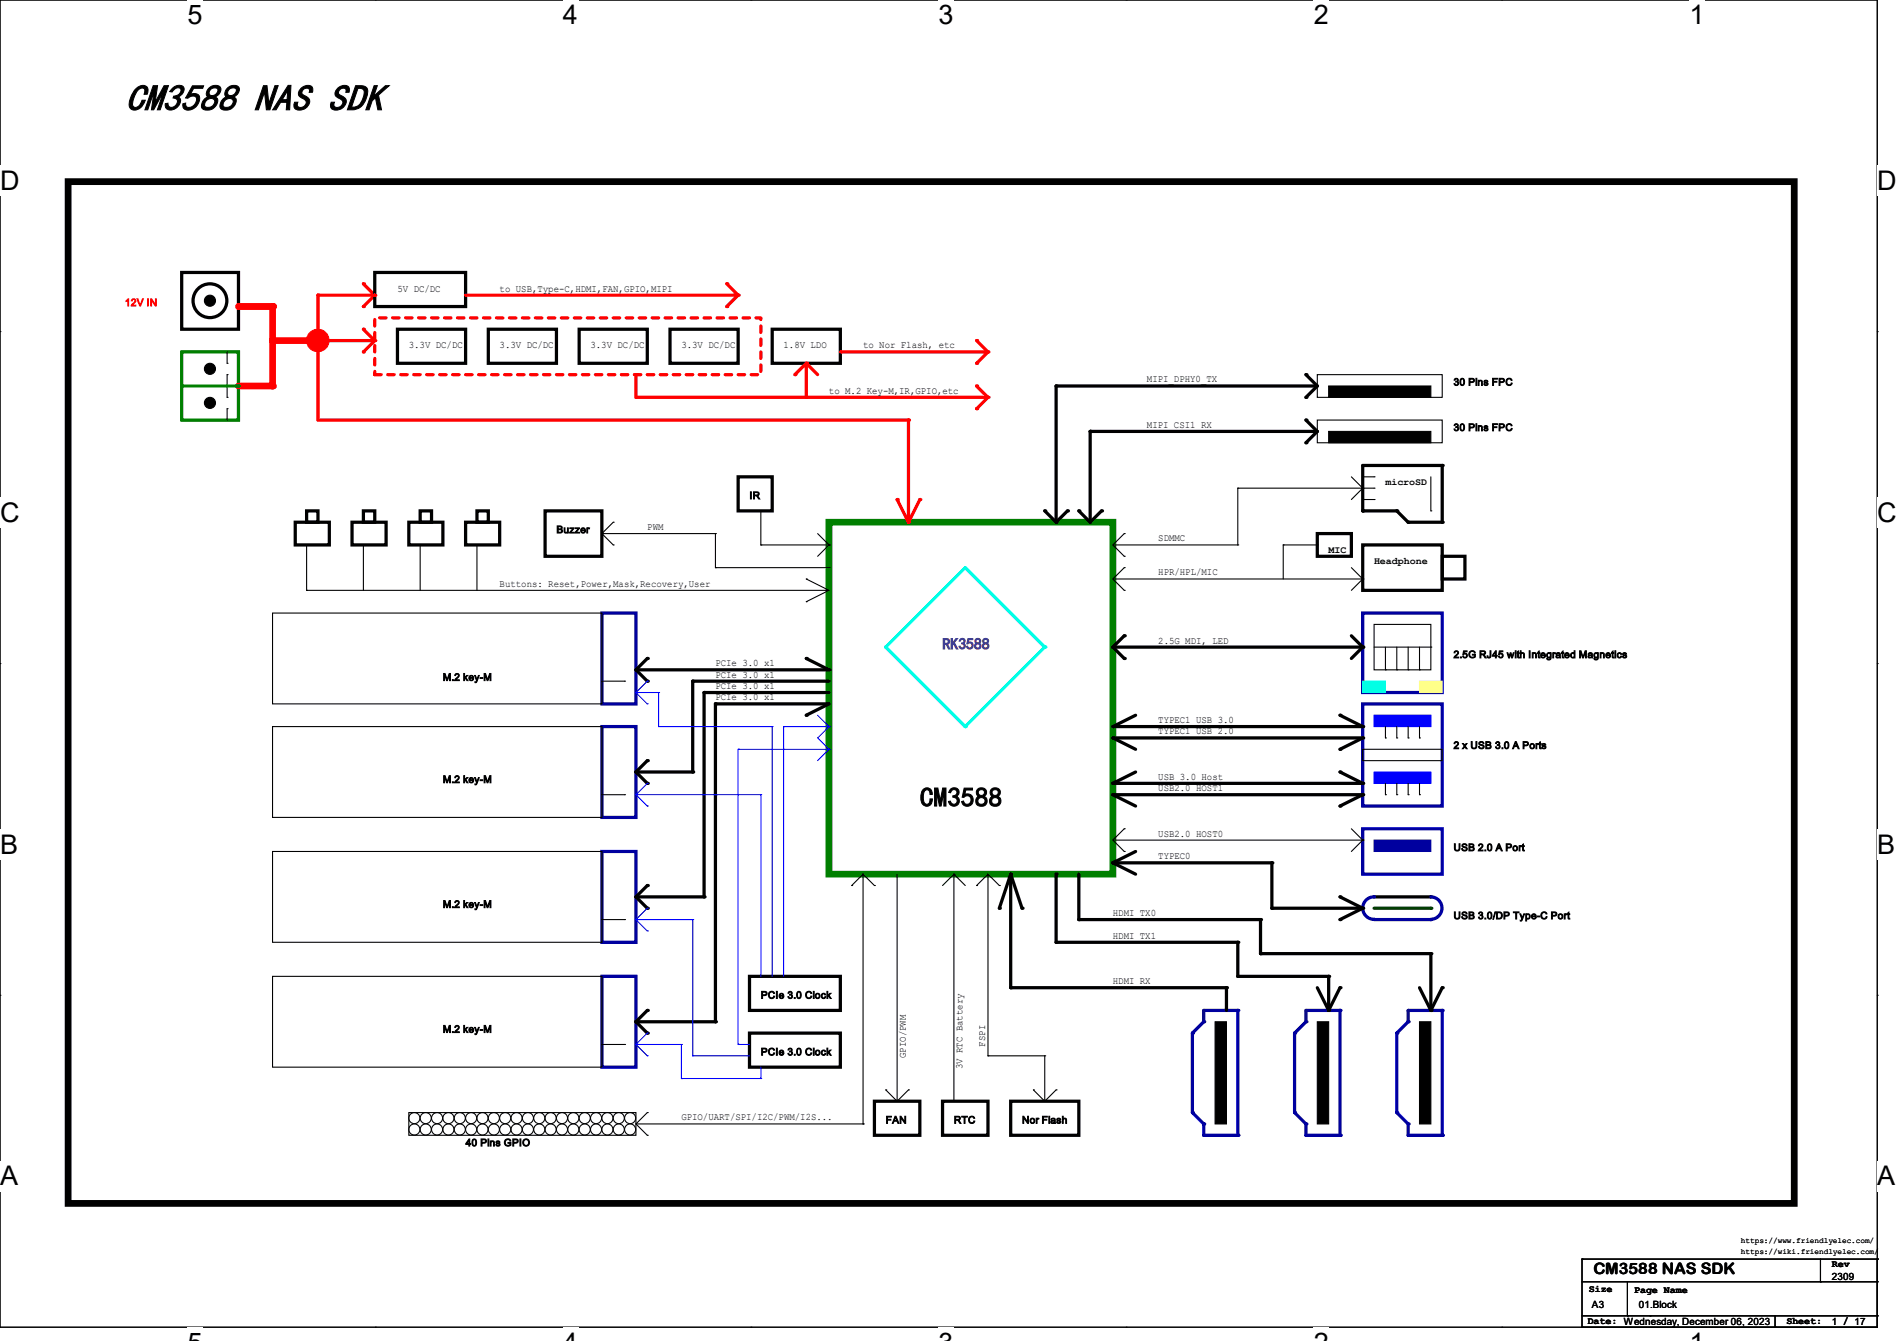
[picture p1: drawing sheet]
<svg xmlns="http://www.w3.org/2000/svg" width="297mm" height="210mm" viewBox="0 0 297 210" stroke-linecap="round" stroke-linejoin="round" font-family="sans-serif">
<path d="M0 0h293.9v207.9h-293.9z" fill="none" stroke="#000" stroke-width=".17"/>
<g fill="#fff">
<path d="M29.4 0h2.4v4.7h-2.4z"/>
<path d="M29.4 207.9h2.4v2.1h-2.4z"/>
</g>
<path d="M58.8 0h.1M58.8 207.9h.1" fill="none" stroke="#000" stroke-width=".17"/>
<g fill="#fff">
<path d="M88.1 0h2.4v4.7h-2.4z"/>
<path d="M88.1 207.9h2.4v2.1h-2.4z"/>
</g>
<path d="M117.6 0h.1M117.6 207.9h.1" fill="none" stroke="#000" stroke-width=".17"/>
<g fill="#fff">
<path d="M146.9 0h2.4v4.7h-2.4z"/>
<path d="M146.9 207.9h2.4v2.1h-2.4z"/>
</g>
<path d="M176.3 0h.1M176.3 207.9h.1" fill="none" stroke="#000" stroke-width=".17"/>
<g fill="#fff">
<path d="M205.7 0h2.4v4.7h-2.4z"/>
<path d="M205.7 207.9h2.4v2.1h-2.4z"/>
</g>
<path d="M235.1 0h.1M235.1 207.9h.1" fill="none" stroke="#000" stroke-width=".17"/>
<g fill="#fff">
<path d="M264.5 0h2.4v4.7h-2.4z"/>
<path d="M264.5 207.9h2.4v2.1h-2.4z"/>
<path d="M0 26h3v4.7h-3z"/>
<path d="M293.9 26h3.1v4.7h-3.1z"/>
<path d="M0 77.9h3v4.7h-3z"/>
<path d="M293.9 77.9h3.1v4.7h-3.1z"/>
</g>
<path d="M0 51.9h.1M293.9 51.9h.1" fill="none" stroke="#000" stroke-width=".17"/>
<g fill="#fff">
<path d="M0 129.9h2.8v4.7h-2.8z"/>
<path d="M293.9 129.9h2.9v4.7h-2.9z"/>
</g>
<path d="M0 103.9h.1M293.9 103.9h.1" fill="none" stroke="#000" stroke-width=".17"/>
<g fill="#fff">
<path d="M0 181.8h2.8v4.8h-2.8z"/>
<path d="M293.8 181.8h3v4.8h-3z"/>
</g>
<g fill="none" stroke="#000" stroke-width=".17">
<path d="M193.8 76.5h.1M193.8 76.5h21.3M193.8 76.5v8.8M211.6 74.7l1.8 1.8M213.4 76.5h.1M213.4 74.7h1.7M213.4 78.2h1.7M213.4 76.5l-1.8 1.7M215.1 74.7h.1M215.1 76.5h.1M215.1 78.2h.1M224 74.7v5.3"/>
<path d="M42.7 96h51.5v14.2h-51.5zM48 92.5h.1M48 85.3h.1M48 92.5h81.8M48 85.3v7.2M56.9 85.3h.1M56.9 85.3v7.2M65.8 85.3h.1M65.8 85.3v7.2M74.7 85.3h.1M74.7 85.3v7.2M94.2 83.6h17.8"/>
<path d="M94.2 83.6l1.8 1.7M96 81.8h.1M96 85.3h.1M96 81.8l-1.8 1.8M112 83.6h.1M112 88.9h.1M112 83.6v5.3M112 88.9h17.8M119.1 85.3h.1M119.1 80v5.3M119.1 85.3h10.7M126.2 90.7h.1"/>
<path d="M126.2 94.2h.1M126.2 90.7l3.6 1.8M128 83.6l1.8 1.7M129.8 88.9h.1M129.8 85.3h.1M129.8 92.5l-3.6 1.7M129.8 85.3l-1.8 1.8M174.2 85.3h19.6M174.2 85.3l1.8 1.8M174.2 90.7h39.2M174.2 90.7l1.8 1.8M176 87.1h.1"/>
<path d="M176 83.6h.1M176 88.9h.1M176 92.5h.1M176 83.6l-1.8 1.7M176 88.9l-1.8 1.8M193.8 85.3h.1M200.9 85.3h.1M200.9 85.3h5.3M200.9 85.3v5.4M206.2 85.3h.1M211.6 88.9l1.8 1.8M213.4 90.7h.1"/>
<path d="M213.4 90.7l-1.8 1.8M215.1 97.8h8.9v7.1h-8.9zM224 80h.1M42.7 113.8h51.5v14.2h-51.5zM94.2 106.7h3.6M97.8 106.7h.1M213.4 117.3h12.4v1.8h-12.4zM215.1 101.3h8.9M216.9 104.9h.1M216.9 115.6h.1M216.9 101.3v3.6M216.9 113.8v1.8"/>
<path d="M218.7 104.9h.1M218.7 115.6h.1M218.7 101.3v3.6M218.7 113.8v1.8M220.5 104.9h.1M220.5 115.6h.1M220.5 101.3v3.6M220.5 113.8v1.8M222.3 104.9h.1M222.3 115.6h.1M222.3 101.3v3.6M222.3 113.8v1.8"/>
<path d="M224 101.3h.1M42.7 133.4h51.5v14.2h-51.5zM94.2 124.5h3.6M97.8 124.5h.1M174.2 131.6h39.2M174.2 131.6l1.8 1.8M176 133.4h.1M176 129.8h.1M176 129.8l-1.8 1.8M211.6 129.8l1.8 1.8M213.4 131.6h.1M213.4 131.6l-1.8 1.8"/>
<path d="M216.9 124.5h.1M216.9 122.7v1.8M218.7 124.5h.1M218.7 122.7v1.8M220.5 124.5h.1M220.5 122.7v1.8M222.3 124.5h.1M222.3 122.7v1.8M0 155.9h.1M42.7 152.9h51.5v14.2h-51.5zM94.2 144h3.6M97.8 144h.1"/>
<path d="M293.9 155.9h.1M94.2 163.6h3.6M97.8 163.6h.1"/>
</g>
<path d="M129.8 81.8h44.4v55.1h-44.4z" fill="none" stroke="#007f00" stroke-width="1.1"/>
<path d="M94.2 96h5.4v14.2h-5.4zM213.4 96h12.4v12.5h-12.4zM94.2 113.8h5.4v14.2h-5.4zM213.4 110.2h12.4v16h-12.4zM94.2 133.4h5.4v14.2h-5.4zM213.4 129.8h12.4v7.1h-12.4zM94.2 152.9h5.4v14.2h-5.4zM215.1 140.5a1.76 1.76 0 0 0-1.7 1.7 1.76 1.76 0 0 0 1.7 1.8M215.1 144h8.9M224 140.5a1.76 1.76 0 0 1 1.8 1.7 1.76 1.76 0 0 1-1.8 1.8" fill="none" stroke="#00009f" stroke-width=".51"/>
<g fill="none" stroke="#000" stroke-width=".51">
<path d="M115.6 74.7h5.3v5.3h-5.3zM213.4 72.9h12.4v8.9h-5.3l-1.8-1.8h-5.3zM46.2 81.8h5.4v3.5h-5.4zM48 80h1.8v1.8h-1.8zM55.1 81.8h5.4v3.5h-5.4zM56.9 80h1.8v1.8h-1.8zM64 81.8h5.3v3.5h-5.3zM65.8 80h1.8v1.8h-1.8zM72.9 81.8h5.3v3.5h-5.3zM74.7 80h1.8v1.8h-1.8zM85.3 80h8.9v7.1h-8.9zM176 99.6l-1.8 1.7"/>
<path d="M206.2 83.6h5.4v3.5h-5.4zM211.6 99.6l1.8 1.7M213.4 85.3h12.4v7.2h-12.4zM225.8 87.1h3.6v3.6h-3.6zM99.6 104.9l1.7 1.8M101.3 103.1l-1.7 1.8M101.3 119.1l-1.7 1.8M126.2 103.1l3.6 1.8h-30.2M126.2 112l3.6-1.8h-17.8v49.8h-12.4M129.8 106.7h-21.3v14.2h-8.9M129.8 108.5h-19.6v32h-10.6M174.2 101.3h39.2"/>
<path d="M174.2 101.3l1.8 1.8M177.8 112l-3.6 1.8h39.2l-3.6-1.8M177.8 117.3l-3.6-1.7h39.2l-3.6 1.7M213.4 101.3l-1.8 1.8M99.6 120.9l1.7 1.8M101.3 138.7l-1.7 1.8M177.8 120.9l-3.6 1.8h39.2l-3.6-1.8M177.8 126.2l-3.6-1.7h39.2l-3.6 1.7M99.6 140.5l1.7 1.7M101.3 158.2l-1.7 1.8M117.3 152.9h14.3v5.3h-14.3zM215.1 140.5h8.9"/>
<path d="M99.6 160l1.7 1.8M117.3 161.8h14.3v5.3h-14.3z"/>
</g>
<g fill="#000">
<circle cx="225.8" cy="72.9" r=".25"/>
<circle cx="176" cy="99.6" r=".25"/>
<circle cx="213.4" cy="80" r=".25"/>
<circle cx="218.7" cy="80" r=".25"/>
<circle cx="220.5" cy="81.8" r=".25"/>
<circle cx="225.8" cy="81.8" r=".25"/>
<circle cx="101.3" cy="103.1" r=".25"/>
<circle cx="101.3" cy="106.7" r=".25"/>
<circle cx="101.3" cy="119.1" r=".25"/>
<circle cx="108.5" cy="106.7" r=".25"/>
<circle cx="110.2" cy="108.5" r=".25"/>
<circle cx="112" cy="110.2" r=".25"/>
<circle cx="126.2" cy="103.1" r=".25"/>
<circle cx="126.2" cy="112" r=".25"/>
<circle cx="129.8" cy="104.9" r=".25"/>
<circle cx="174.2" cy="101.3" r=".25"/>
<circle cx="174.2" cy="113.8" r=".25"/>
<circle cx="174.2" cy="115.6" r=".25"/>
<circle cx="176" cy="103.1" r=".25"/>
<circle cx="209.8" cy="117.3" r=".25"/>
<circle cx="209.8" cy="112" r=".25"/>
<circle cx="213.4" cy="113.8" r=".25"/>
<circle cx="213.4" cy="115.6" r=".25"/>
<circle cx="213.4" cy="101.3" r=".25"/>
<circle cx="99.6" cy="120.9" r=".25"/>
<circle cx="101.3" cy="122.7" r=".25"/>
<circle cx="101.3" cy="138.7" r=".25"/>
<circle cx="108.5" cy="120.9" r=".25"/>
<circle cx="174.2" cy="122.7" r=".25"/>
<circle cx="174.2" cy="124.5" r=".25"/>
<circle cx="209.8" cy="120.9" r=".25"/>
<circle cx="209.8" cy="126.2" r=".25"/>
<circle cx="213.4" cy="122.7" r=".25"/>
<circle cx="213.4" cy="124.5" r=".25"/>
<circle cx="99.6" cy="140.5" r=".25"/>
<circle cx="101.3" cy="142.2" r=".25"/>
<circle cx="101.3" cy="158.2" r=".25"/>
<circle cx="110.2" cy="140.5" r=".25"/>
<circle cx="224" cy="140.5" r=".25"/>
<circle cx="99.6" cy="160" r=".25"/>
<circle cx="101.3" cy="161.8" r=".25"/>
<circle cx="112" cy="160" r=".25"/>
</g>
<g fill="none" stroke="#00f" stroke-width=".17">
<path d="M99.6 108.5h.1M99.6 108.5h3.5M99.6 108.5l1.7 1.7M101.3 106.7h.1M101.3 110.2h.1M101.3 106.7l-1.7 1.8M103.1 113.8h.1M103.1 108.5h.1M103.1 113.8h17.8M103.1 108.5v5.3M115.6 117.3h.1M115.6 117.3v46.3"/>
<path d="M115.6 117.3h14.2M120.9 113.8h.1M120.9 113.8v39.1M122.7 113.8h.1M122.7 113.8v39.1M122.7 113.8h7.1M128 112l1.8 1.8M129.8 113.8h.1M129.8 117.3h.1M129.8 113.8l-1.8 1.8 1.8 1.7M129.8 117.3l-1.8 1.8M99.6 124.5h.1"/>
<path d="M99.6 124.5h19.5M99.6 124.5l1.7 1.7M101.3 126.2h.1M101.3 122.7h.1M101.3 122.7l-1.7 1.8M119.1 124.5h.1M119.1 124.5v28.4M99.6 144h.1M99.6 144h8.9M99.6 144l1.7 1.8M101.3 145.8h.1M101.3 142.2h.1"/>
<path d="M101.3 142.2l-1.7 1.8M108.5 144h.1M108.5 144v21.4M99.6 163.6h.1M99.6 163.6h7.1M99.6 163.6l1.7 1.8M101.3 161.8h.1M101.3 165.4h.1M101.3 161.8l-1.7 1.8M106.7 168.9h.1M106.7 163.6h.1M106.7 168.9h12.4"/>
<path d="M106.7 163.6v5.3M108.5 165.4h.1M108.5 165.4h8.8M115.6 163.6h.1M115.6 163.6h1.7M119.1 168.9h.1M119.1 167.1v1.8"/>
</g>
<path d="M222.3 106.7h3.5v1.8h-3.5z" fill-rule="evenodd" fill="#ffff7f" stroke="#ffff7f" stroke-width=".17"/>
<path d="M213.4 106.7h3.5v1.8h-3.5z" fill-rule="evenodd" fill="#01ff7f" stroke="#01ff7f" stroke-width=".17"/>
<g fill="#00f" stroke="#00f" stroke-width=".17">
<path d="M215.1 112h8.9v1.8h-8.9z" fill-rule="evenodd"/>
<path d="M215.1 120.9h8.9v1.8h-8.9z" fill-rule="evenodd"/>
</g>
<path d="M215.1 131.6h8.9v1.8h-8.9z" fill-rule="evenodd" fill="#00009f" stroke="#00009f" stroke-width=".17"/>
<circle cx="224" cy="144" r=".25" fill="#00009f"/>
<path d="M215.1 142.2h8.9" fill="none" stroke="#003f00" stroke-width=".51"/>
<circle cx="224" cy="142.2" r=".25" fill="#003f00"/>
<path d="M174.2 135.1h24.9v7.1h14.3M174.2 135.1l3.6 1.8M177.8 133.4l-3.6 1.7M209.8 140.5l3.6 1.7M213.4 142.2l-3.6 1.8" fill="none" stroke="#000" stroke-width=".51"/>
<g fill="#000">
<circle cx="174.2" cy="135.1" r=".25"/>
<circle cx="199.1" cy="135.1" r=".25"/>
<circle cx="199.1" cy="142.2" r=".25"/>
<circle cx="209.8" cy="140.5" r=".25"/>
<circle cx="209.8" cy="144" r=".25"/>
<circle cx="213.4" cy="142.2" r=".25"/>
</g>
<path d="M220.5 158.2h5.3" fill="none" stroke="#00009f" stroke-width=".51"/>
<circle cx="225.8" cy="158.2" r=".25" fill="#00009f"/>
<path d="M225.8 158.2v19.6" fill="none" stroke="#00009f" stroke-width=".51"/>
<circle cx="225.8" cy="177.8" r=".25" fill="#00009f"/>
<path d="M220.5 158.2v1.8" fill="none" stroke="#00007f" stroke-width=".51"/>
<circle cx="220.5" cy="160" r=".25" fill="#00007f"/>
<path d="M220.5 160l-1.8 1.8" fill="none" stroke="#00009f" stroke-width=".51"/>
<circle cx="218.7" cy="161.8" r=".25" fill="#00009f"/>
<path d="M218.7 161.8v12.4" fill="none" stroke="#00009f" stroke-width=".51"/>
<circle cx="218.7" cy="174.2" r=".25" fill="#00009f"/>
<path d="M218.7 174.2l1.8 1.8" fill="none" stroke="#00009f" stroke-width=".51"/>
<circle cx="220.5" cy="176" r=".25" fill="#00009f"/>
<path d="M220.5 176v1.8" fill="none" stroke="#00009f" stroke-width=".51"/>
<circle cx="220.5" cy="177.8" r=".25" fill="#00009f"/>
<path d="M220.5 177.8h5.3" fill="none" stroke="#00009f" stroke-width=".51"/>
<circle cx="225.8" cy="177.8" r=".25" fill="#00009f"/>
<path d="M222.3 160h1.7v16h-1.7z" fill-rule="evenodd" fill="#000" stroke="#000" stroke-width=".17"/>
<path d="M204.5 158.2h5.3" fill="none" stroke="#00009f" stroke-width=".51"/>
<circle cx="209.8" cy="158.2" r=".25" fill="#00009f"/>
<path d="M209.8 158.2v19.6" fill="none" stroke="#00009f" stroke-width=".51"/>
<circle cx="209.8" cy="177.8" r=".25" fill="#00009f"/>
<path d="M204.5 158.2v1.8" fill="none" stroke="#00007f" stroke-width=".51"/>
<circle cx="204.5" cy="160" r=".25" fill="#00007f"/>
<path d="M204.5 160l-1.8 1.8" fill="none" stroke="#00009f" stroke-width=".51"/>
<circle cx="202.7" cy="161.8" r=".25" fill="#00009f"/>
<path d="M202.7 161.8v12.4" fill="none" stroke="#00009f" stroke-width=".51"/>
<circle cx="202.7" cy="174.2" r=".25" fill="#00009f"/>
<path d="M202.7 174.2l1.8 1.8" fill="none" stroke="#00009f" stroke-width=".51"/>
<circle cx="204.5" cy="176" r=".25" fill="#00009f"/>
<path d="M204.5 176v1.8" fill="none" stroke="#00009f" stroke-width=".51"/>
<circle cx="204.5" cy="177.8" r=".25" fill="#00009f"/>
<path d="M204.5 177.8h5.3" fill="none" stroke="#00009f" stroke-width=".51"/>
<circle cx="209.8" cy="177.8" r=".25" fill="#00009f"/>
<path d="M206.2 160h1.8v16h-1.8z" fill-rule="evenodd" fill="#000" stroke="#000" stroke-width=".17"/>
<path d="M188.5 158.2h5.3" fill="none" stroke="#00009f" stroke-width=".51"/>
<circle cx="193.8" cy="158.2" r=".25" fill="#00009f"/>
<path d="M193.8 158.2v19.6" fill="none" stroke="#00009f" stroke-width=".51"/>
<circle cx="193.8" cy="177.8" r=".25" fill="#00009f"/>
<path d="M188.5 158.2v1.8" fill="none" stroke="#00007f" stroke-width=".51"/>
<circle cx="188.5" cy="160" r=".25" fill="#00007f"/>
<path d="M188.5 160l-1.8 1.8" fill="none" stroke="#00009f" stroke-width=".51"/>
<circle cx="186.7" cy="161.8" r=".25" fill="#00009f"/>
<path d="M186.7 161.8v12.4" fill="none" stroke="#00009f" stroke-width=".51"/>
<circle cx="186.7" cy="174.2" r=".25" fill="#00009f"/>
<path d="M186.7 174.2l1.8 1.8" fill="none" stroke="#00009f" stroke-width=".51"/>
<circle cx="188.5" cy="176" r=".25" fill="#00009f"/>
<path d="M188.5 176v1.8" fill="none" stroke="#00009f" stroke-width=".51"/>
<circle cx="188.5" cy="177.8" r=".25" fill="#00009f"/>
<path d="M188.5 177.8h5.3" fill="none" stroke="#00009f" stroke-width=".51"/>
<circle cx="193.8" cy="177.8" r=".25" fill="#00009f"/>
<g fill="#000" stroke="#000" stroke-width=".17">
<path d="M208 67.6h16v1.7h-16z" fill-rule="evenodd"/>
<path d="M208 60.5h16v1.7h-16z" fill-rule="evenodd"/>
<path d="M190.2 160h1.8v16h-1.8z" fill-rule="evenodd"/>
</g>
<g fill="none" stroke="#000" stroke-width=".51">
<path d="M204.5 58.7l1.7 1.8M204.5 65.8l1.7 1.8M206.2 60.5h-40.8v21.3M206.2 67.6h-35.5v14.2M206.2 60.5l-1.7 1.7M206.2 67.6l-1.7 1.7M163.6 80l1.8 1.8M167.1 80l-1.7 1.8M168.9 80l1.8 1.8M172.5 80l-1.8 1.8M158.2 136.9v17.8h33.8v3.5M158.2 136.9l1.8 5.3"/>
<path d="M158.2 136.9l-1.7 5.3M165.4 136.9v10.7h28.4v5.3h14.2v5.3M168.9 136.9v7.1h28.5v5.4h26.6v8.8M206.2 154.7l1.8 3.5M209.8 154.7l-1.8 3.5M222.3 154.7l1.7 3.5M225.8 154.7l-1.8 3.5M136.9 172.5h7.1v5.3h-7.1zM147.6 172.5h7.1v5.3h-7.1zM158.2 172.5h10.7v5.3h-10.7z"/>
</g>
<g fill="#000">
<circle cx="204.5" cy="58.7" r=".25"/>
<circle cx="165.4" cy="60.5" r=".25"/>
<circle cx="170.7" cy="67.6" r=".25"/>
<circle cx="204.5" cy="62.2" r=".25"/>
<circle cx="204.5" cy="65.8" r=".25"/>
<circle cx="204.5" cy="69.3" r=".25"/>
<circle cx="163.6" cy="80" r=".25"/>
<circle cx="165.4" cy="81.8" r=".25"/>
<circle cx="167.1" cy="80" r=".25"/>
<circle cx="168.9" cy="80" r=".25"/>
<circle cx="172.5" cy="80" r=".25"/>
<circle cx="158.2" cy="136.9" r=".25"/>
<circle cx="165.4" cy="136.9" r=".25"/>
<circle cx="156.5" cy="142.2" r=".25"/>
<circle cx="158.2" cy="154.7" r=".25"/>
<circle cx="160" cy="142.2" r=".25"/>
<circle cx="165.4" cy="147.6" r=".25"/>
<circle cx="168.9" cy="144" r=".25"/>
<circle cx="192" cy="154.7" r=".25"/>
<circle cx="193.8" cy="152.9" r=".25"/>
<circle cx="193.8" cy="147.6" r=".25"/>
<circle cx="197.4" cy="149.4" r=".25"/>
<circle cx="197.4" cy="144" r=".25"/>
<circle cx="208" cy="152.9" r=".25"/>
<circle cx="208" cy="158.2" r=".25"/>
<circle cx="209.8" cy="154.7" r=".25"/>
<circle cx="224" cy="149.4" r=".25"/>
<circle cx="224" cy="158.2" r=".25"/>
<circle cx="225.8" cy="154.7" r=".25"/>
</g>
<g fill="none" stroke="#000" stroke-width=".17">
<path d="M206.2 58.7h19.6v3.5h-19.6zM206.2 65.8h19.6v3.5h-19.6zM133.4 138.7h.1M135.1 136.9v39.1M135.1 136.9l-1.7 1.8M135.1 136.9l1.8 1.8M136.9 138.7h.1M140.5 136.9v35.6M149.4 136.9h.1M149.4 136.9v35.6M149.4 136.9l-1.8 1.8M149.4 136.9l1.7 1.8"/>
<path d="M152.9 138.7h.1M154.7 136.9v28.5M154.7 136.9l-1.8 1.8M154.7 136.9l1.8 1.8M156.5 138.7h.1M64 174.2h35.6v3.6h-35.6zM99.6 176h35.5M99.6 176l1.7 1.8M101.3 174.2h.1M101.3 177.8h.1M101.3 174.2l-1.7 1.8M135.1 176h.1"/>
<path d="M138.7 170.7h.1M138.7 170.7l1.8 1.8M140.5 172.5h.1M142.2 170.7h.1M142.2 170.7l-1.7 1.8M149.4 172.5h.1M154.7 165.4h.1M154.7 165.4h8.9M161.8 170.7h.1M161.8 170.7l1.8 1.8M163.6 165.4h.1M163.6 172.5h.1"/>
<path d="M163.6 165.4v7.1M165.4 170.7h.1M165.4 170.7l-1.8 1.8"/>
<circle cx="64.9" cy="176.9" r=".87"/>
<circle cx="64.9" cy="175.1" r=".87"/>
<circle cx="66.7" cy="176.9" r=".87"/>
<circle cx="66.7" cy="175.1" r=".87"/>
<circle cx="68.4" cy="176.9" r=".87"/>
<circle cx="68.4" cy="175.1" r=".87"/>
<circle cx="70.2" cy="176.9" r=".87"/>
<circle cx="70.2" cy="175.1" r=".87"/>
<circle cx="72" cy="176.9" r=".87"/>
<circle cx="72" cy="175.1" r=".87"/>
<circle cx="73.8" cy="176.9" r=".87"/>
<circle cx="73.8" cy="175.1" r=".87"/>
<circle cx="75.5" cy="176.9" r=".87"/>
<circle cx="75.5" cy="175.1" r=".87"/>
<circle cx="77.3" cy="176.9" r=".87"/>
<circle cx="77.3" cy="175.1" r=".87"/>
<circle cx="79.1" cy="176.9" r=".87"/>
<circle cx="79.1" cy="175.1" r=".87"/>
<circle cx="80.9" cy="176.9" r=".87"/>
<circle cx="80.9" cy="175.1" r=".87"/>
<circle cx="82.7" cy="176.9" r=".87"/>
<circle cx="82.7" cy="175.1" r=".87"/>
<circle cx="84.4" cy="176.9" r=".87"/>
<circle cx="84.4" cy="175.1" r=".87"/>
<circle cx="86.2" cy="176.9" r=".87"/>
<circle cx="86.2" cy="175.1" r=".87"/>
<circle cx="88" cy="176.9" r=".87"/>
<circle cx="88" cy="175.1" r=".87"/>
<circle cx="89.8" cy="176.9" r=".87"/>
<circle cx="89.8" cy="175.1" r=".87"/>
<circle cx="91.5" cy="176.9" r=".87"/>
<circle cx="91.5" cy="175.1" r=".87"/>
<circle cx="93.3" cy="176.9" r=".87"/>
<circle cx="93.3" cy="175.1" r=".87"/>
<circle cx="95.1" cy="176.9" r=".87"/>
<circle cx="95.1" cy="175.1" r=".87"/>
<circle cx="96.9" cy="176.9" r=".87"/>
<circle cx="96.9" cy="175.1" r=".87"/>
<circle cx="98.7" cy="176.9" r=".87"/>
<circle cx="98.7" cy="175.1" r=".87"/>
</g>
<path d="M56.9 44.4l1.8 1.8" fill="none" stroke="#f00" stroke-width=".51"/>
<circle cx="56.9" cy="44.4" r=".25" fill="#f00"/>
<path d="M58.7 46.2l-1.8 1.8" fill="none" stroke="#f00" stroke-width=".51"/>
<circle cx="56.9" cy="48" r=".25" fill="#f00"/>
<g fill="none" stroke="#000" stroke-width=".51">
<path d="M28.4 42.7h8.9v8.9h-8.9z"/>
<circle cx="32.9" cy="47.1" r="2.65"/>
</g>
<g fill="#000" stroke="#000" stroke-width=".17">
<circle cx="32.9" cy="57.8" r=".87"/>
<circle cx="32.9" cy="47.1" r=".87"/>
<circle cx="32.9" cy="63.1" r=".87"/>
</g>
<path d="M28.4 55.1h8.9v10.7h-8.9z" fill="none" stroke="#007f00" stroke-width=".51"/>
<path d="M37.3 60.5h5.4" fill="none" stroke="#f00" stroke-width="1.1"/>
<circle cx="42.7" cy="60.5" r=".53" fill="#f00"/>
<path d="M42.7 48v12.5" fill="none" stroke="#f00" stroke-width="1.1"/>
<circle cx="42.7" cy="48" r=".53" fill="#f00"/>
<path d="M35.6 56.9h.1M35.6 58.7h.1M35.6 55.1v1.8M35.6 58.7v3.5M35.6 62.2h.1M35.6 64h.1M35.6 64v1.8" fill="none" stroke="#000" stroke-width=".17"/>
<path d="M28.4 60.5h8.9" fill="none" stroke="#007f00" stroke-width=".51"/>
<circle cx="37.3" cy="60.5" r=".25" fill="#007f00"/>
<path d="M58.7 42.7h14.2v5.3h-14.2zM62.2 51.6h10.7v5.3h-10.7z" fill="none" stroke="#000" stroke-width=".51"/>
<path d="M42.7 53.3h7.1" fill="none" stroke="#f00" stroke-width="1.1"/>
<circle cx="42.7" cy="53.3" r=".53" fill="#f00"/>
<path d="M49.8 46.2h8.9" fill="none" stroke="#f00" stroke-width=".51"/>
<circle cx="58.7" cy="46.2" r=".25" fill="#f00"/>
<circle cx="49.8" cy="53.3" r="1.76" fill="#f00" stroke="#f00" stroke-width=".17"/>
<path d="M49.8 65.8h92.4" fill="none" stroke="#f00" stroke-width=".51"/>
<circle cx="142.2" cy="65.8" r=".25" fill="#f00"/>
<path d="M142.2 65.8v16" fill="none" stroke="#f00" stroke-width=".51"/>
<circle cx="142.2" cy="81.8" r=".25" fill="#f00"/>
<path d="M144 78.2l-1.8 3.6" fill="none" stroke="#f00" stroke-width=".51"/>
<circle cx="144" cy="78.2" r=".25" fill="#f00"/>
<path d="M140.5 78.2l1.7 3.6" fill="none" stroke="#f00" stroke-width=".51"/>
<circle cx="140.5" cy="78.2" r=".25" fill="#f00"/>
<path d="M37.3 48h5.4" fill="none" stroke="#f00" stroke-width="1.1"/>
<circle cx="42.7" cy="48" r=".53" fill="#f00"/>
<path d="M49.8 46.2v19.6" fill="none" stroke="#f00" stroke-width=".51"/>
<circle cx="49.8" cy="46.2" r=".25" fill="#f00"/>
<path d="M49.8 53.3h8.9" fill="none" stroke="#f00" stroke-width=".51"/>
<circle cx="58.7" cy="53.3" r=".25" fill="#f00"/>
<path d="M58.7 53.3l-1.8 1.8" fill="none" stroke="#f00" stroke-width=".51"/>
<circle cx="56.9" cy="55.1" r=".25" fill="#f00"/>
<path d="M56.9 51.6l1.8 1.7" fill="none" stroke="#f00" stroke-width=".51"/>
<circle cx="56.9" cy="51.6" r=".25" fill="#f00"/>
<path d="M72.9 46.2h42.7" fill="none" stroke="#f00" stroke-width=".51"/>
<circle cx="115.6" cy="46.2" r=".25" fill="#f00"/>
<path d="M115.6 46.2l-1.8 1.8" fill="none" stroke="#f00" stroke-width=".51"/>
<circle cx="113.8" cy="48" r=".25" fill="#f00"/>
<path d="M113.8 44.4l1.8 1.8" fill="none" stroke="#f00" stroke-width=".51"/>
<circle cx="113.8" cy="44.4" r=".25" fill="#f00"/>
<path d="M99.6 62.2h55.1" fill="none" stroke="#f00" stroke-width=".51"/>
<circle cx="154.7" cy="62.2" r=".25" fill="#f00"/>
<path d="M154.7 62.2l-1.8 1.8" fill="none" stroke="#f00" stroke-width=".51"/>
<circle cx="152.9" cy="64" r=".25" fill="#f00"/>
<path d="M152.9 60.5l1.8 1.7" fill="none" stroke="#f00" stroke-width=".51"/>
<circle cx="152.9" cy="60.5" r=".25" fill="#f00"/>
<path d="M76.5 51.6h10.6v5.3h-10.6zM90.7 51.6h10.6v5.3h-10.6zM104.9 51.6h10.7v5.3h-10.7z" fill="none" stroke="#000" stroke-width=".51"/>
<path d="M58.7 49.8h60.4v8.9h-60.4z" fill="none" stroke="#f00" stroke-width=".51" stroke-dasharray="1 1"/>
<path d="M99.6 58.7v3.5" fill="none" stroke="#f00" stroke-width=".51"/>
<circle cx="99.6" cy="58.7" r=".25" fill="#f00"/>
<path d="M120.9 51.6h10.7v5.3h-10.7z" fill="none" stroke="#000" stroke-width=".51"/>
<path d="M10.7 28.4h270.2v160.1h-270.2z" fill="none" stroke="#000" stroke-width="1.1"/>
<path d="M126.2 56.9v5.3" fill="none" stroke="#f00" stroke-width=".51"/>
<circle cx="126.2" cy="56.9" r=".25" fill="#f00"/>
<path d="M126.2 56.9l-1.7 1.8" fill="none" stroke="#f00" stroke-width=".51"/>
<circle cx="124.5" cy="58.7" r=".25" fill="#f00"/>
<path d="M126.2 56.9l1.8 1.8" fill="none" stroke="#f00" stroke-width=".51"/>
<circle cx="126.2" cy="56.9" r=".25" fill="#f00"/>
<path d="M131.6 55.1h23.1" fill="none" stroke="#f00" stroke-width=".51"/>
<circle cx="154.7" cy="55.1" r=".25" fill="#f00"/>
<path d="M154.7 55.1l-1.8 1.8" fill="none" stroke="#f00" stroke-width=".51"/>
<circle cx="152.9" cy="56.9" r=".25" fill="#f00"/>
<path d="M152.9 53.3l1.8 1.8" fill="none" stroke="#f00" stroke-width=".51"/>
<circle cx="152.9" cy="53.3" r=".25" fill="#f00"/>
<path d="M151.1 88.9l-12.4 12.4" fill="none" stroke="#01ffff" stroke-width=".51"/>
<circle cx="138.7" cy="101.3" r=".25" fill="#01ffff"/>
<path d="M151.1 88.9l12.5 12.4" fill="none" stroke="#01ffff" stroke-width=".51"/>
<circle cx="163.6" cy="101.3" r=".25" fill="#01ffff"/>
<path d="M138.7 101.3l12.4 12.5" fill="none" stroke="#01ffff" stroke-width=".51"/>
<circle cx="151.1" cy="113.8" r=".25" fill="#01ffff"/>
<path d="M163.6 101.3l-12.5 12.5" fill="none" stroke="#01ffff" stroke-width=".51"/>
<circle cx="163.6" cy="101.3" r=".25" fill="#01ffff"/>
<g fill="none" stroke="#000" stroke-width=".17">
<path d="M247.7 197.2h.1M247.7 197.2v10.7M247.7 197.2h46.2M285 197.2v3.5M293.9 197.2h.1M293.9 197.2v10.7h-46.2M247.7 207.9h.1M247.7 200.7h46.2M247.7 206.1h46.2M254.8 206.1h.1M254.8 200.7v5.4M258.4 206.1h.1"/>
<path d="M277.9 207.9h.1M277.9 206.1v1.8M285 200.7h.1M293.9 200.7h.1M293.9 206.1h.1"/>
</g>
<text font-size="6" x="19.6" y="17.3">CM3588 NAS SDK</text>
<g font-size="4.2">
<text x="29.4" y="3.8">5</text>
<text x="88.1" y="3.8">4</text>
<text x="146.9" y="3.8">3</text>
<text x="205.7" y="3.8">2</text>
<text x="264.5" y="3.8">1</text>
<text x="0" y="29.8">D</text>
<text x="293.9" y="29.8">D</text>
<text x="0" y="81.7">C</text>
<text x="293.9" y="81.7">C</text>
<text x="144" y="126.3">CM3588</text>
<text x="0" y="133.7">B</text>
<text x="293.9" y="133.7">B</text>
<text x="0" y="185.6">A</text>
<text x="293.9" y="185.6">A</text>
</g>
<text font-size="2.5" fill="#7f007f" x="147.6" y="101.7">RK3588</text>
<text font-size="2.5" x="249.5" y="199.5">CM3588 NAS SDK</text>
<text font-size="1.6" fill="#f00" x="19.6" y="47.9">12V IN</text>
<g font-size="1.6">
<text x="62.2" y="45.7">5V DC/DC</text>
<text x="78.2" y="45.7">to USB,Type-C,HDMI,FAN,GPIO,MIPI</text>
<text x="64" y="54.6">3.3V DC/DC</text>
<text x="78.2" y="54.6">3.3V DC/DC</text>
<text x="92.5" y="54.6">3.3V DC/DC</text>
<text x="106.7" y="54.6">3.3V DC/DC</text>
<text x="122.7" y="54.6">1.8V LDO</text>
<text x="135.1" y="54.6">to Nor Flash, etc</text>
<text x="179.6" y="59.9">MIPI_DPHY0_TX</text>
<text x="129.8" y="61.7">to M.2 Key-M,IR,GPIO,etc</text>
<text x="227.6" y="60.4">30 Pins FPC</text>
<text x="179.6" y="67">MIPI_CSI1_RX</text>
<text x="227.6" y="67.5">30 Pins FPC</text>
<text x="216.9" y="75.9">microSD</text>
<text x="87.1" y="83.5">Buzzer</text>
<text x="101.3" y="83">PWM</text>
<text x="117.3" y="78.1">IR</text>
<text x="181.4" y="84.8">SDMMC</text>
<text x="208" y="86.6">MIC</text>
<text x="215.1" y="88.4">Headphone</text>
<text x="78.2" y="91.9">Buttons: Reset,Power,Mask,Recovery,User</text>
<text x="181.4" y="90.1">HPR/HPL/MIC</text>
<text x="181.4" y="100.8">2.5G MDI, LED</text>
<text x="69.3" y="106.6">M.2 key-M</text>
<text x="112" y="104.3">PCIe 3.0 x1</text>
<text x="112" y="106.1">PCIe 3.0 x1</text>
<text x="112" y="107.9">PCIe 3.0 x1</text>
<text x="227.6" y="103">2.5G RJ45 with Integrated Magnetics</text>
<text x="112" y="109.7">PCIe 3.0 x1</text>
<text x="181.4" y="113.2">TYPEC1 USB 3.0</text>
<text x="181.4" y="115">TYPEC1 USB 2.0</text>
<text x="227.6" y="117.3">2 x USB 3.0 A Ports</text>
<text x="69.3" y="122.6">M.2 key-M</text>
<text x="181.4" y="122.1">USB 3.0 Host</text>
<text x="181.4" y="123.9">USB2.0 HOST1</text>
<text x="181.4" y="131">USB2.0 HOST0</text>
<text x="181.4" y="134.6">TYPEC0</text>
<text x="227.6" y="133.3">USB 2.0 A Port</text>
<text x="69.3" y="142.2">M.2 key-M</text>
<text x="174.2" y="143.5">HDMI TX0</text>
<text x="227.6" y="143.9">USB 3.0/DP Type-C Port</text>
<text x="174.2" y="147">HDMI TX1</text>
<text x="174.2" y="154.1">HDMI RX</text>
<text x="69.3" y="161.7">M.2 key-M</text>
<text x="119.1" y="156.4">PCIe 3.0 Clock</text>
<text x="119.1" y="165.3">PCIe 3.0 Clock</text>
<text x="141.8" y="165.7" transform="rotate(-90 141.8 165.7)">GPIO/PWM</text>
<text x="150.7" y="167.5" transform="rotate(-90 150.7 167.5)">3V RTC Battery</text>
<text x="154.3" y="163.9" transform="rotate(-90 154.3 163.9)">FSPI</text>
<text x="72.9" y="179.5">40 Pins GPIO</text>
<text x="106.7" y="175.5">GPIO/UART/SPI/I2C/PWM/I2S...</text>
<text x="138.7" y="175.9">FAN</text>
<text x="149.4" y="175.9">RTC</text>
<text x="160" y="175.9">Nor Flash</text>
<text x="248.8" y="202.4">Size</text>
<text x="255.9" y="202.5">Page Name</text>
<text x="286.8" y="200.4">2309</text>
<text x="286.8" y="198.5">Rev</text>
<text x="248.6" y="207.3">Date: Wednesday, December 06, 2023</text>
<text x="249.3" y="204.8">A3</text>
<text x="256.6" y="204.8">01.Block</text>
<text x="279.7" y="207.3">Sheet:</text>
<text x="286.8" y="207.5">1 / 17</text>
</g>
<g font-size="1.2">
<text x="272.6" y="196.4">https://wiki.friendlyelec.com/</text>
<text x="272.6" y="194.6">https://www.friendlyelec.com/</text>
</g>
</svg>
